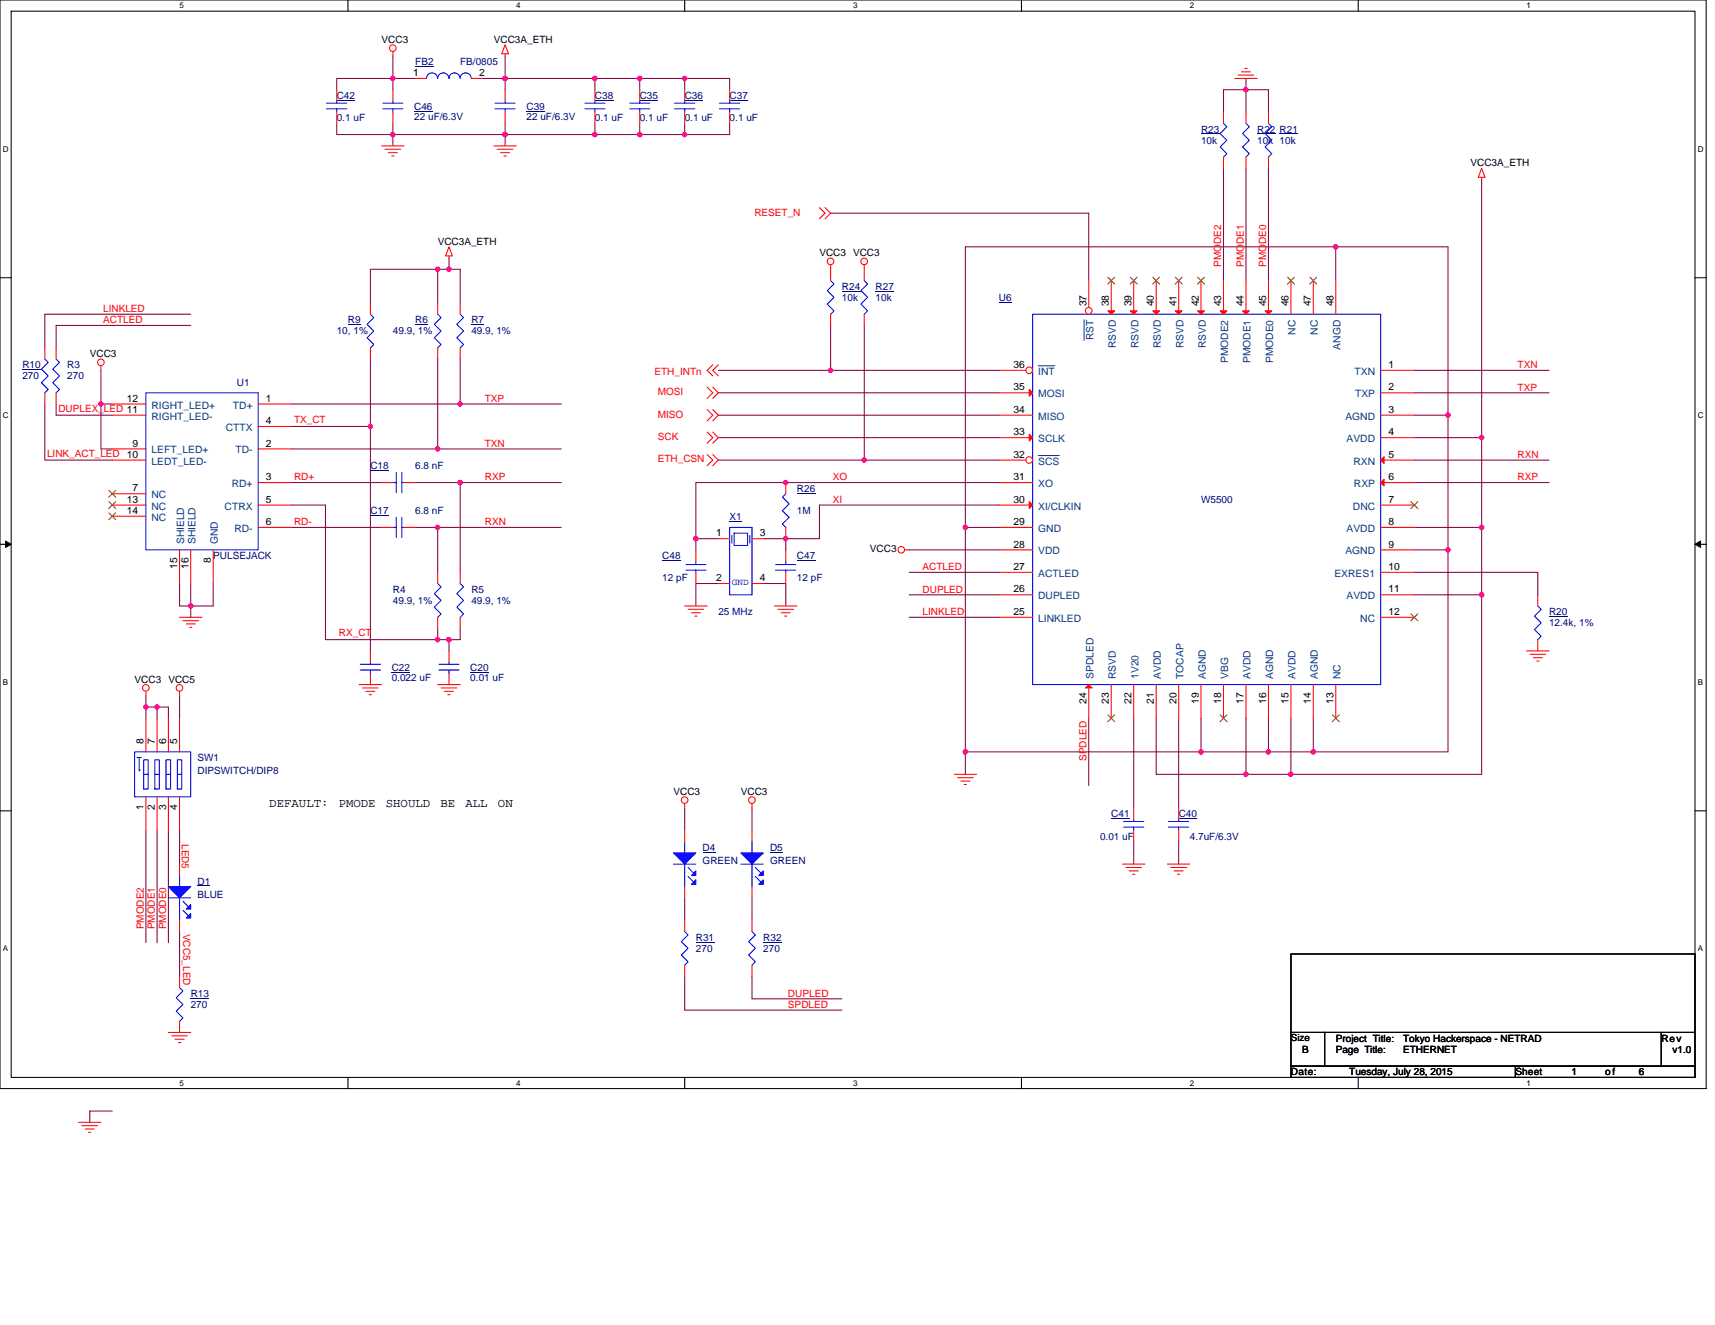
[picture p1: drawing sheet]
<svg xmlns="http://www.w3.org/2000/svg" width="279mm" height="216mm" viewBox="0 0 279 216" stroke-linecap="round" stroke-linejoin="round" font-family="sans-serif">
<path d="M0 0h278v177.4h-278zM1.8 1.8h274.3v173.8h-274.3z" fill="none" stroke="#000" stroke-width=".17"/>
<g fill="#fff">
<path d="M29.3 .2h.7v1.5h-.7z"/>
<path d="M29.3 175.7h.7v1.5h-.7z"/>
</g>
<path d="M56.7 0v1.8M56.7 175.6v1.8" fill="none" stroke="#000" stroke-width=".17"/>
<g fill="#fff">
<path d="M84.1 .2h.7v1.5h-.7z"/>
<path d="M84.1 175.7h.7v1.5h-.7z"/>
</g>
<path d="M111.5 0v1.8M111.5 175.6v1.8" fill="none" stroke="#000" stroke-width=".17"/>
<g fill="#fff">
<path d="M139 .2h.7v1.5h-.7z"/>
<path d="M139 175.7h.7v1.5h-.7z"/>
</g>
<path d="M166.4 0v1.8M166.4 175.6v1.8" fill="none" stroke="#000" stroke-width=".17"/>
<g fill="#fff">
<path d="M193.8 .2h.8v1.5h-.8z"/>
<path d="M193.8 175.7h.8v1.5h-.8z"/>
</g>
<path d="M221.3 0v1.8M221.3 175.6v1.8" fill="none" stroke="#000" stroke-width=".17"/>
<g fill="#fff">
<path d="M248.7 .2h.7v1.5h-.7z"/>
<path d="M248.7 175.7h.7v1.5h-.7z"/>
<path d="M.5 23.5h.9v1.5h-.9z"/>
<path d="M276.6 23.5h1v1.5h-1z"/>
<path d="M.5 67h.9v1.4h-.9z"/>
<path d="M276.6 67h1v1.4h-1z"/>
</g>
<path d="M0 45.3h1.8M276.1 45.3h1.9" fill="none" stroke="#000" stroke-width=".17"/>
<g fill="#fff">
<path d="M.5 110.4h.8v1.5h-.8z"/>
<path d="M276.6 110.4h.9v1.5h-.9z"/>
</g>
<path d="M0 88.7h1.8M276.1 88.7h1.9" fill="none" stroke="#000" stroke-width=".17"/>
<path d="M.9 88.2l.9 .5-.9 .5zM276.1 88.7l1-.5v1z" fill="#000" stroke="#000" stroke-width=".16"/>
<g fill="#fff">
<path d="M.5 153.8h.8v1.5h-.8z"/>
<path d="M276.6 153.8h.9v1.5h-.9z"/>
</g>
<path d="M0 132.1h1.8M276.1 132.1h1.9M210.3 155.4h65.8v12.8h-65.8zM210.3 168.2h5.5v5.5h-5.5zM210.3 173.7h36.6v1.9h-36.6zM215.8 168.2h54.9v5.5h-54.9zM246.9 173.7h29.2v1.9h-29.2zM270.7 168.2h5.4v5.5h-5.4z" fill="none" stroke="#000" stroke-width=".17"/>
<g fill="none" stroke="#800040" stroke-width=".17">
<path d="M64 9.1v3.7M64 12.8h3.6M64 12.8v1.8M64 12.8h-9.1v1.8M78.6 12.8h3.7M82.3 9.1v3.7M82.3 12.8v1.8M82.3 12.8h14.6v1.8M96.9 12.8h7.3M111.5 12.8h-7.3v1.8M111.5 14.6v-1.8h7.4v1.8M203 12.8v1.8"/>
<path d="M203 14.6h-3.7v3.7M203 14.6v3.7M203 14.6h3.7v3.7M54.9 20.1v1.8h9.1M64 20.1v1.8M64 21.9v1.9M64 21.9h18.3M82.3 20.1v1.8M82.3 21.9v1.9M96.9 21.9h7.3M96.9 20.1v1.8h-14.6M104.2 20.1v1.8h7.3"/>
<path d="M111.5 20.1v1.8h7.4v-1.8M135.3 34.7h42.1v11M199.3 27.4v18.3M203 27.4v18.3M206.7 27.4v18.3M241.4 29.3v42M31.1 51.2h-23.8v5.5M31.1 53h-22v3.7M60.3 58.5v11M71.3 43.9h-11v5.5M71.3 58.5v14.7h20.1M73.2 42.1v1.8h-1.9v5.5"/>
<path d="M73.2 43.9h1.8v5.5M75 58.5v7.3h16.4M135.3 53v7.3M140.8 53v22M217.6 40.2h-60.3v45.7M217.6 40.2v5.5M217.6 40.2h18.3v27.4M7.3 65.8v9.2h11M9.1 65.8v1.8h9.2M16.4 60.3v5.5h1.9M16.4 65.8v7.4h1.9M47.5 65.8h27.5"/>
<path d="M47.5 73.2h23.8M47.5 78.6h14.7M47.5 69.5h12.8M60.3 69.5v36.6M67.6 78.6h7.4M75 78.6v14.7M75 78.6h16.4M117 60.3h18.3M117 71.3h45.8M117 64h45.8M117 67.6h45.8M117 75h23.8"/>
<path d="M135.3 60.3h27.5M140.8 75h22M162.8 78.6h-49.4v11M230.4 71.3h11M230.4 60.3h22M230.4 64h22M230.4 75h22M230.4 78.6h22M230.4 67.6h5.5M235.9 67.6v22M241.4 71.3v14.6M29.3 95.1v3.6h1.8"/>
<path d="M31.1 98.7v1.9M31.1 95.1v3.6M34.7 95.1v3.6h-3.6M47.5 85.9h14.7M47.5 82.3h5.5v21.9h18.3M67.6 85.9h3.7M71.3 85.9v7.4M71.3 85.9h20.1M113.4 87.8h3.6M117 95.1h-3.6v3.6M124.4 87.8h3.6M124.4 95.1h3.6v3.6"/>
<path d="M128 87.8v1.8M148.1 89.6h14.7M148.1 96.9h14.7M148.1 93.3h14.7M157.3 85.9v36.6M157.3 85.9h5.5M162.8 82.3h-29.3v5.5h-5.5M230.4 96.9h11M230.4 85.9h11M230.4 89.6h5.5M230.4 93.3h20.1v3.6M235.9 89.6v32.9h-21.9"/>
<path d="M241.4 85.9v11M241.4 96.9v29.3h-31.1M23.8 113.4v1.8h1.8M23.8 115.2v1.8M27.4 117v-1.8h-1.8v1.8M29.3 113.4v3.6M71.3 102.4v1.8M71.3 104.2h1.9M73.2 104.2v1.9M75 102.4v1.8h-1.8M148.1 100.6h14.7M177.4 117v11"/>
<path d="M184.7 117v14.7M188.4 117v9.2h14.6M192 117v14.7M195.7 117v5.5M203 117v9.2M206.7 117v5.5M210.3 117v9.2M214 117v5.5M23.8 135.3v18.3M25.6 135.3v18.3M27.4 135.3v18.3M29.3 135.3v5.5"/>
<path d="M111.5 131.7v3.6M122.5 131.7v3.6M157.3 122.5v3.7M157.3 122.5h38.4M184.7 137.2v3.6M192 137.2v3.6M195.7 122.5h11M203 126.2h7.3M206.7 122.5h7.3M29.3 151.8v7.3M111.5 146.3v3.6M111.5 159.1v5.5h25.7"/>
<path d="M122.5 146.3v3.6M122.5 159.1v3.7h14.7M18.3 181h-3.7v1.9"/>
</g>
<g fill="#f0f" stroke="#f0f" stroke-width=".17">
<circle cx="75" cy="65.8" r=".35"/>
<circle cx="71.3" cy="73.1" r=".36"/>
<circle cx="16.4" cy="65.8" r=".35"/>
<circle cx="82.3" cy="12.8" r=".36"/>
<circle cx="71.3" cy="85.9" r=".36"/>
<circle cx="75" cy="78.6" r=".35"/>
<circle cx="73.1" cy="104.2" r=".36"/>
<circle cx="31.1" cy="98.7" r=".36"/>
<circle cx="128" cy="87.8" r=".36"/>
<circle cx="113.4" cy="87.8" r=".36"/>
<circle cx="128" cy="78.6" r=".36"/>
<circle cx="157.2" cy="122.5" r=".36"/>
<circle cx="157.2" cy="85.9" r=".36"/>
<circle cx="195.7" cy="122.5" r=".36"/>
<circle cx="217.6" cy="40.2" r=".36"/>
<circle cx="235.9" cy="67.6" r=".36"/>
<circle cx="214" cy="122.5" r=".36"/>
<circle cx="206.6" cy="122.5" r=".36"/>
<circle cx="235.9" cy="89.6" r=".35"/>
<circle cx="96.9" cy="21.9" r=".36"/>
<circle cx="64" cy="12.8" r=".36"/>
<circle cx="96.9" cy="12.8" r=".36"/>
<circle cx="104.2" cy="21.9" r=".36"/>
<circle cx="111.5" cy="21.9" r=".36"/>
<circle cx="104.2" cy="12.8" r=".36"/>
<circle cx="111.5" cy="12.8" r=".36"/>
<circle cx="241.4" cy="71.3" r=".36"/>
<circle cx="241.4" cy="96.9" r=".36"/>
<circle cx="241.4" cy="85.9" r=".36"/>
<circle cx="210.3" cy="126.2" r=".36"/>
<circle cx="203" cy="126.2" r=".35"/>
<circle cx="140.8" cy="75" r=".36"/>
<circle cx="135.3" cy="60.3" r=".35"/>
<circle cx="73.1" cy="43.9" r=".36"/>
<circle cx="71.3" cy="43.9" r=".35"/>
<circle cx="60.3" cy="69.5" r=".35"/>
<circle cx="71.3" cy="104.2" r=".36"/>
<circle cx="203" cy="14.6" r=".35"/>
<circle cx="64" cy="21.9" r=".36"/>
<circle cx="82.3" cy="21.9" r=".36"/>
<circle cx="23.8" cy="115.2" r=".35"/>
<circle cx="25.6" cy="115.2" r=".35"/>
</g>
<g fill="none" stroke="#f00" stroke-width=".17">
<path d="M64 8.4v.7M64 14.6v1.8M64 18.3v1.8M67.6 12.8h1.9M76.8 12.8h1.8M82.3 8.8v.3M82.3 7.3l.5 1.5h-1.1zM104.2 14.6v1.8M104.2 18.3v1.8M199.3 18.3v1.8M201.2 12.8h3.6M201.7 12.2h2.6"/>
<path d="M202.2 11.7h1.5M202.8 11.2h.4M203 18.3v1.8M62.2 23.8h3.6M62.7 24.3h2.6M63.3 24.9h1.4M63.8 25.4h.4M80.5 23.8h3.6M81 24.3h2.6M81.6 24.9h1.4M82.1 25.4h.4M133.5 33.8l.9 .9-.9 .9"/>
<path d="M134.4 33.8l.9 .9-.9 .9M199.3 25.6v1.8M203 25.6v1.8M241.4 28.9v.4M241.4 27.4l.5 1.5h-1.1zM9.1 56.7v1.8M16.4 59.6v.7M60.3 49.4v1.8M60.3 56.7v1.8M71.3 49.4v1.8M71.3 56.7v1.8M73.2 41.7v.4"/>
<path d="M73.2 40.2l.5 1.5h-1.1zM116.1 59.4l-.9 .9 .9 1M117 59.4l-.9 .9 .9 1M135.3 43.2v2.5M135.3 51.2v1.8M140.8 43.2v2.5M140.8 51.2v1.8M9.1 64v1.8M18.3 73.2h5.5M18.3 75h5.5M18.3 67.6h5.5M18.3 65.8h5.5"/>
<path d="M42.1 65.8h5.4M42.1 73.2h5.4M42.1 78.6h5.4M42.1 69.5h5.4M115.2 74.1l.9 .9-.9 .9M115.2 70.4l.9 .9-.9 .9M115.2 63.1l.9 .9-.9 .9M115.2 66.7l.9 .9-.9 1M116.1 74.1l.9 .9-.9 .9M116.1 70.4l.9 .9-.9 .9M116.1 63.1l.9 .9-.9 .9M116.1 66.7l.9 .9-.9 1"/>
<path d="M128 78.6v1.9M162.8 78.6h5.4M224.9 60.3h5.5M224.9 64h5.5M224.9 67.6h5.5M224.9 71.3h5.5M224.9 75h5.5M224.9 78.6h5.5M18.3 80.5h5.5M18.3 82.3h5.5M18.3 84.1h5.5M29.3 89.6v5.5"/>
<path d="M31.1 89.6v5.5M34.7 89.6v5.5M42.1 82.3h5.4M42.1 85.9h5.4M62.2 85.9h1.8M65.8 85.9h1.8M111.5 98.7h3.7M112.1 99.3h2.6M112.6 99.8h1.5M113.4 93.3v1.8M113.4 89.6v1.8M126.2 98.7h3.6"/>
<path d="M126.7 99.3h2.6M127.3 99.8h1.4M128 85.9v1.9M147.4 89.6h.7M162.8 96.9h5.4M162.8 93.3h5.4M162.8 89.6h5.4M162.8 85.9h5.4M162.8 82.3h5.4M224.9 82.3h5.5M224.9 85.9h5.5M224.9 89.6h5.5"/>
<path d="M224.9 93.3h5.5M224.9 96.9h5.5M23.8 117v5.5M23.8 112.6v.8M25.6 117v5.5M27.4 117v5.5M29.3 100.6h3.6M29.3 112.6v.8M29.3 117v5.5M29.8 101.1h2.6M30.4 101.7h1.4M30.9 102.2h.4"/>
<path d="M58.5 111.5h3.7M59.1 112.1h2.5M59.6 112.6h1.5M60.2 113.2h.3M60.3 106.1v1.8M60.3 109.7v1.8M71.3 111.5h3.7M71.9 112.1h2.5M72.4 112.6h1.5M73 113.2h.3M73.2 106.1v1.8M73.2 109.7v1.8"/>
<path d="M113.2 100.4h.4M127.8 100.4h.4M162.8 100.6h5.4M177.4 111.5v5.5M181 111.5v5.5M184.7 111.5v5.5M188.4 111.5v5.5M192 111.5v5.5M195.7 111.5v5.5M199.3 111.5v5.5M203 111.5v5.5M206.7 111.5v5.5"/>
<path d="M210.3 111.5v5.5M214 111.5v5.5M217.6 111.5v5.5M224.9 100.6h5.5M248.7 106.1h3.7M249.3 106.6h2.5M249.8 107.2h1.5M250.4 107.7h.3M23.8 129.8v5.5M25.6 129.8v5.5M27.4 129.8v5.5M29.3 129.8v5.5"/>
<path d="M111.5 130.9v.8M122.5 130.9v.8M122.5 135.3v1.9M155.4 126.2h3.7M156 126.7h2.5M156.5 127.3h1.5M157.1 127.8h.4M192 131.7v1.8M192 135.3v1.9M29.3 159.1v1.8M29.3 140.8v1.8M29.3 149.9v1.9"/>
<path d="M111.5 149.9v1.9M111.5 157.3v1.8M122.5 144.5v1.8M122.5 149.9v1.9M122.5 157.3v1.8M182.9 140.8h3.6M183.4 141.4h2.6M184 141.9h1.4M184.5 142.5h.4M190.2 140.8h3.6M190.7 141.4h2.6M191.3 141.9h1.4"/>
<path d="M191.8 142.5h.4M27.4 168.2h3.7M28 168.8h2.5M28.5 169.3h1.5M29.1 169.9h.3M29.3 166.4v1.8M12.8 182.9h3.6M13.3 183.4h2.6M13.9 184h1.4M14.4 184.5h.4"/>
<circle cx="64" cy="7.8" r=".54"/>
<circle cx="16.4" cy="59" r=".54"/>
<circle cx="135.3" cy="42.6" r=".54"/>
<circle cx="140.8" cy="42.6" r=".54"/>
<circle cx="146.8" cy="89.6" r=".53"/>
<circle cx="23.8" cy="112.1" r=".54"/>
<circle cx="29.2" cy="112.1" r=".54"/>
<circle cx="111.5" cy="130.4" r=".54"/>
<circle cx="122.5" cy="130.4" r=".54"/>
</g>
<g fill="none" stroke="#00f" stroke-width=".17">
<path d="M62.4 17.7h3.2M62.4 16.8h3.2M64 16.4v.4M64 17.7v.6M69.5 12.8a.9 .9 0 0 1 .9-.9 .9 .9 0 0 1 .9 .9M71.3 12.8a.91 .91 0 0 1 .9-.9 .91 .91 0 0 1 .9 .9 .91 .91 0 0 1 .9-.9 .91 .91 0 0 1 1 .9M75 12.8a.9 .9 0 0 1 .9-.9 .9 .9 0 0 1 .9 .9M102.6 17.7h3.3M102.6 16.8h3.3M104.2 16.4v.4M104.2 17.7v.6M199.3 20.1l.6 .6-1.1 1.1 1.1 1.1-1.1 1 1.1 1.1-.6 .6"/>
<path d="M203 20.1l.5 .6-1.1 1.1 1.1 1.1-1.1 1 1.1 1.1-.5 .6M9.1 58.5l.6 .6-1.1 1.1 1.1 1.1-1.1 1.1 1.1 1.1-.6 .5M60.3 51.2l.6 .6-1.1 1.1 1.1 1-1.1 1.1 1.1 1.1-.6 .6M71.3 51.2l.6 .6-1.1 1.1 1.1 1-1.1 1.1 1.1 1.1-.6 .6M135.3 45.7l.6 .6-1.1 1 1.1 1.2-1.1 1.1 1.1 1.1-.6 .5M140.8 45.7l.6 .6-1.1 1 1.1 1.2-1.1 1.1 1.1 1.1-.6 .5M168.2 51.2h56.7v60.3h-56.7zM23.8 64h18.3v25.6h-18.3zM64 85.9h.6M64.6 84.3v3.3M65.5 84.3v3.3M65.5 85.9h.3"/>
<path d="M111.7 92h3.3M111.7 92.9h3.3M113.4 92.9v.4M113.4 91.4v.6M128 80.5l-.5 .5 1.1 1.1-1.1 1.1 1.1 1.1-1.1 1.1 .5 .5M58.7 109.2h3.3M58.7 108.2h3.3M60.3 107.9v.3M60.3 109.2v.5M71.5 109.2h3.3M71.5 108.2h3.3M73.2 107.9v.3"/>
<path d="M73.2 109.2v.5M21.9 122.5h9.2v7.3h-9.2zM22.3 123.4h.7M22.7 123.4v2.2l.2-.1M23.4 123.8h.7v4.8h-.7zM23.4 126.2h.7M25.2 123.8h.8v4.8h-.8zM25.2 126.2h.8M27.1 123.8h.7v4.8h-.7zM27.1 126.2h.7M28.9 123.8h.7v4.8h-.7zM28.9 126.2h.7"/>
<path d="M122.5 137.2v1.8M190.4 134.8h3.3M190.4 133.9h3.3M192 133.5v.4M192 134.8v.5M27.4 146.3h3.7M29.3 142.6v1.9M29.3 146.3v3.6M29.8 146.9l.9 .9M29.8 148.3l.9 .9M111.5 151.8l.6 .5-1.1 1.1 1.1 1.1-1.1 1.1 1.1 1.1-.6 .6M120.7 140.8h3.7"/>
<path d="M122.5 140.8v3.7M122.5 151.8l.6 .5-1.1 1.1 1.1 1.1-1.1 1.1 1.1 1.1-.6 .6M123.1 141.4l.9 .9M123.1 142.8l.9 .9M29.3 160.9l.5 .6-1.1 1.1 1.1 1.1-1.1 1.1 1.1 1.1-.5 .5"/>
</g>
<g fill="none" stroke="#000080" stroke-width=".16">
<path d="M67.5 18.2h3M67.6 10.9h3M104.2 16.3h3M195.7 21.8h3M204.8 21.8h3M56.7 52.9h2.1M67.6 52.9h2.1M137.2 47.4h3M142.6 47.4h3M162.8 49.3h2M60.3 84h3.1M107.9 91.3h3"/>
<path d="M129.8 80.3h3M63.8 109.6h3M76.6 109.6h3M125.5 138.9h2.1M192 133.4h3M32.2 144.4h2.1M113.4 153.5h3M124.4 153.5h3M31.1 162.6h3"/>
</g>
<g fill="none" stroke="#804000" stroke-width=".16">
<path d="M17.7 79.9l1.2 1.1M18.8 79.9l-1.1 1.1M17.7 81.7l1.2 1.2M17.7 83.6l1.2 1.1M18.8 81.7l-1.1 1.2M18.8 83.6l-1.1 1.1M229.9 81.7l1.1 1.2M231 81.7l-1.2 1.2M180.5 116.5l1.1 1.1M181.6 116.5l-1.1 1.1M198.8 116.5l1.1 1.1M199.9 116.5l-1.1 1.1"/>
<path d="M217.1 116.5l1.1 1.1M218.2 116.5l-1.2 1.1M229.9 100l1.1 1.2M231 100l-1.2 1.2"/>
</g>
<g fill="#00f" stroke="#00f" stroke-width=".17">
<path d="M120.7 139h3.7l-1.9 1.8z" fill-rule="evenodd"/>
<path d="M124.4 141.9v.7h-.8z" fill-rule="evenodd"/>
<path d="M123.6 144.1l.8-.7v.7z" fill-rule="evenodd"/>
<path d="M27.4 144.5h3.7l-1.8 1.8z" fill-rule="evenodd"/>
<path d="M31.1 147.4v.7h-.7z" fill-rule="evenodd"/>
<path d="M30.4 149.6l.7-.7v.7z" fill-rule="evenodd"/>
</g>
<g fill="#f00" stroke="#f00" stroke-width=".17">
<path d="M224.9 75l.6-.6v1.1z"/>
<path d="M224.9 78.6l.6-.5v1.1z"/>
<path d="M176.8 112.1l.6-.6 .5 .6z"/>
<path d="M167.7 81.7l.5 .6-.5 .5z"/>
</g>
<circle cx="167.7" cy="75" r=".54" fill="#fff" stroke="#f00" stroke-width=".17"/>
<path d="M162.8 71.3h5.4M162.8 67.6h5.4M162.8 64h5.4M162.8 75h4.3" fill="none" stroke="#f00" stroke-width=".17"/>
<path d="M169.1 74.2h3.5" fill="none" stroke="#004080" stroke-width=".16"/>
<g fill="#f00" stroke="#f00" stroke-width=".17">
<path d="M167.7 70.8l.5 .5-.5 .6z"/>
<path d="M167.7 63.5l.5 .5-.5 .6z"/>
</g>
<circle cx="167.7" cy="60.3" r=".54" fill="#fff" stroke="#f00" stroke-width=".17"/>
<path d="M162.8 60.3h4.3" fill="none" stroke="#f00" stroke-width=".17"/>
<path d="M169.1 59.6h2.7" fill="none" stroke="#004080" stroke-width=".16"/>
<circle cx="177.4" cy="50.6" r=".54" fill="#fff" stroke="#f00" stroke-width=".17"/>
<g fill="none" stroke="#f00" stroke-width=".17">
<path d="M54.9 14.6v1.8M54.9 18.3v1.8M82.3 14.6v1.8M82.3 18.3v1.8M96.9 14.6v1.8M96.9 18.3v1.8M111.5 14.6v1.8M111.5 18.3v1.8M206.7 18.3v1.8M206.7 25.6v1.8M7.3 56.7v1.8M75 49.4v1.8"/>
<path d="M75 56.7v1.8M177.4 45.7v4.4M181 45.7v5.5M184.7 45.7v5.5M188.4 45.7v5.5M192 45.7v5.5M195.7 45.7v5.5M199.3 45.7v5.5M203 45.7v5.5M206.7 45.7v5.5M210.3 45.7v5.5M214 45.7v5.5"/>
<path d="M217.6 45.7v5.5M7.3 64v1.8M62.2 78.6h1.8M65.8 78.6h1.8M71.3 93.3v1.8M75 93.3v1.8M128 93.3v1.8M128 89.6v1.8M250.5 96.9v1.8M71.3 100.6v1.8M75 100.6v1.8M250.5 104.2v1.9"/>
<path d="M111.5 135.3v1.9M184.7 131.7v1.8M184.7 135.3v1.9M111.5 144.5v1.8"/>
</g>
<path d="M176.6 52.1v3.4" fill="none" stroke="#004080" stroke-width=".16"/>
<g fill="#f00" stroke="#f00" stroke-width=".17">
<path d="M180.5 50.7h1.1l-.6 .5z"/>
<path d="M184.1 50.7h1.2l-.6 .5z"/>
<path d="M187.8 50.7h1.1l-.5 .5z"/>
<path d="M191.5 50.7h1.1l-.6 .5z"/>
<path d="M195.1 50.7h1.1l-.5 .5z"/>
<path d="M198.8 50.7h1.1l-.6 .5z"/>
<path d="M202.4 50.7h1.1l-.5 .5z"/>
<path d="M206.1 50.7h1.1l-.5 .5z"/>
</g>
<g fill="none" stroke="#804000" stroke-width=".16">
<path d="M180.5 45.2l1.1 1.1M181.6 45.2l-1.1 1.1M184.1 45.2l1.2 1.1M185.3 45.2l-1.2 1.1M187.8 45.2l1.1 1.1M188.9 45.2l-1.1 1.1M191.5 45.2l1.1 1.1M192.6 45.2l-1.1 1.1M195.1 45.2l1.1 1.1M196.2 45.2l-1.1 1.1M209.8 45.2l1.1 1.1M210.9 45.2l-1.2 1.1"/>
<path d="M213.4 45.2l1.1 1.1M214.5 45.2l-1.1 1.1"/>
</g>
<g fill="none" stroke="#00f" stroke-width=".17">
<path d="M53.2 17.7h3.3M53.2 16.8h3.3M54.9 16.4v.4M54.9 17.7v.6M80.6 17.7h3.3M80.6 16.8h3.3M82.3 16.4v.4M82.3 17.7v.6M95.3 17.7h3.3M95.3 16.8h3.3M96.9 16.4v.4M96.9 17.7v.6"/>
<path d="M109.9 17.7h3.3M109.9 16.8h3.3M111.5 16.4v.4M111.5 17.7v.6M206.7 20.1l.5 .6-1.1 1.1 1.1 1.1-1.1 1 1.1 1.1-.5 .6M7.3 58.5l.6 .6-1.1 1.1 1.1 1.1-1.1 1.1 1.1 1.1-.6 .5M75 51.2l.5 .6-1.1 1.1 1.1 1-1.1 1.1 1.1 1.1-.5 .6M64 78.6h.6M64.6 77v3.3M65.5 77v3.3M65.5 78.6h.3M71.3 95.1l.6 .5-1.1 1.1 1.1 1.1-1.1 1.1 1.1 1.1-.6 .6"/>
<path d="M75 95.1l.5 .5-1.1 1.1 1.1 1.1-1.1 1.1 1.1 1.1-.5 .6M118.9 85.9h3.6v11h-3.6zM119.2 87.2v1.3M119.6 86.9h2.2v2h-2.2zM122.2 87.2v1.3M126.4 92h3.2M126.4 92.9h3.2M128 92.9v.4M128 91.4v.6M250.5 98.7l.6 .6-1.1 1.1 1.1 1.1-1.1 1.1 1.1 1.1-.6 .5M111.5 137.2v1.8M183 134.8h3.4"/>
<path d="M183 133.9h3.4M184.7 133.5v.4M184.7 134.8v.5M109.7 140.8h3.7M111.5 140.8v3.7M112.1 141.4l.9 .9M112.1 142.8l.9 .9"/>
</g>
<path d="M54.9 16.3h3M85.8 18.2h3M96.9 16.3h3M111.5 16.3h3.1M208.5 21.8h3M76.8 52.9h2.1M3.6 60.2h3M60.3 76.7h3.1M129.8 91.3h3M252.4 100.5h3M114.5 138.9h2.1M181 133.4h3" fill="none" stroke="#000080" stroke-width=".16"/>
<g fill="#00f" stroke="#00f" stroke-width=".17">
<path d="M109.7 139h3.7l-1.9 1.8z" fill-rule="evenodd"/>
<path d="M113.4 141.9v.7h-.8z" fill-rule="evenodd"/>
<path d="M113.4 143.4v.7h-.8z" fill-rule="evenodd"/>
</g>
<path d="M118.9 84.9h2v.1h-2z" fill="#000080"/>
<path d="M118.9 14.6v1.8M118.9 18.3v1.8M117 87.8h1.9M117 95.1h1.9M122.5 95.1h1.9M122.5 87.8h1.9" fill="none" stroke="#f00" stroke-width=".17"/>
<path d="M117.2 17.7h3.3M117.2 16.8h3.3M118.9 16.4v.4M118.9 17.7v.6" fill="none" stroke="#00f" stroke-width=".17"/>
<path d="M118.9 16.3h3" fill="none" stroke="#000080" stroke-width=".16"/>
<g fill="#f0f" stroke="#f0f" stroke-width=".17">
<circle cx="75" cy="65.8" r=".35"/>
<circle cx="71.3" cy="73.1" r=".36"/>
<circle cx="16.4" cy="65.8" r=".35"/>
<circle cx="82.3" cy="12.8" r=".36"/>
<circle cx="71.3" cy="85.9" r=".36"/>
<circle cx="75" cy="78.6" r=".35"/>
<circle cx="73.1" cy="104.2" r=".36"/>
<circle cx="31.1" cy="98.7" r=".36"/>
<circle cx="128" cy="87.8" r=".36"/>
<circle cx="113.4" cy="87.8" r=".36"/>
<circle cx="128" cy="78.6" r=".36"/>
<circle cx="157.2" cy="122.5" r=".36"/>
<circle cx="157.2" cy="85.9" r=".36"/>
<circle cx="195.7" cy="122.5" r=".36"/>
<circle cx="217.6" cy="40.2" r=".36"/>
<circle cx="235.9" cy="67.6" r=".36"/>
<circle cx="214" cy="122.5" r=".36"/>
<circle cx="206.6" cy="122.5" r=".36"/>
<circle cx="235.9" cy="89.6" r=".35"/>
<circle cx="96.9" cy="21.9" r=".36"/>
<circle cx="64" cy="12.8" r=".36"/>
<circle cx="96.9" cy="12.8" r=".36"/>
<circle cx="104.2" cy="21.9" r=".36"/>
<circle cx="111.5" cy="21.9" r=".36"/>
<circle cx="104.2" cy="12.8" r=".36"/>
<circle cx="111.5" cy="12.8" r=".36"/>
<circle cx="241.4" cy="71.3" r=".36"/>
<circle cx="241.4" cy="96.9" r=".36"/>
<circle cx="241.4" cy="85.9" r=".36"/>
<circle cx="210.3" cy="126.2" r=".36"/>
<circle cx="203" cy="126.2" r=".35"/>
<circle cx="140.8" cy="75" r=".36"/>
<circle cx="135.3" cy="60.3" r=".35"/>
<circle cx="73.1" cy="43.9" r=".36"/>
<circle cx="71.3" cy="43.9" r=".35"/>
<circle cx="60.3" cy="69.5" r=".35"/>
<circle cx="71.3" cy="104.2" r=".36"/>
<circle cx="203" cy="14.6" r=".35"/>
<circle cx="64" cy="21.9" r=".36"/>
<circle cx="82.3" cy="21.9" r=".36"/>
<circle cx="23.8" cy="115.2" r=".35"/>
<circle cx="25.6" cy="115.2" r=".35"/>
</g>
<g font-size="2">
<text x="43.9" y="131.4">DEFAULT:</text>
<text x="55.2" y="131.4">PMODE</text>
<text x="62.9" y="131.4">SHOULD</text>
<text x="71.8" y="131.4">BE</text>
<text x="75.8" y="131.4">ALL</text>
<text x="81.1" y="131.4">ON</text>
</g>
<g font-size="1.7">
<text x="67.3" y="12.4">1</text>
<text x="78.1" y="12.4">2</text>
<text x="177" y="49.9" transform="rotate(-90 177 49.9)">37</text>
<text x="180.7" y="49.9" transform="rotate(-90 180.7 49.9)">38</text>
<text x="184.3" y="49.9" transform="rotate(-90 184.3 49.9)">39</text>
<text x="188" y="49.9" transform="rotate(-90 188 49.9)">40</text>
<text x="191.6" y="49.9" transform="rotate(-90 191.6 49.9)">41</text>
<text x="195.3" y="49.9" transform="rotate(-90 195.3 49.9)">42</text>
<text x="198.9" y="49.9" transform="rotate(-90 198.9 49.9)">43</text>
<text x="202.6" y="49.9" transform="rotate(-90 202.6 49.9)">44</text>
<text x="206.3" y="49.9" transform="rotate(-90 206.3 49.9)">45</text>
<text x="209.9" y="49.9" transform="rotate(-90 209.9 49.9)">46</text>
<text x="213.6" y="49.9" transform="rotate(-90 213.6 49.9)">47</text>
<text x="217.2" y="49.9" transform="rotate(-90 217.2 49.9)">48</text>
<text x="165.1" y="60">36</text>
<text x="226.2" y="60">1</text>
<text x="20.6" y="65.4">12</text>
<text x="43.3" y="65.4">1</text>
<text x="165.1" y="63.6">35</text>
<text x="226.2" y="63.6">2</text>
<text x="43.3" y="69.1">4</text>
<text x="165.1" y="70.9">33</text>
<text x="165.1" y="67.3">34</text>
<text x="226.2" y="67.3">3</text>
<text x="226.2" y="70.9">4</text>
<text x="21.6" y="72.8">9</text>
<text x="43.3" y="72.8">2</text>
<text x="165.1" y="74.6">32</text>
<text x="226.2" y="74.6">5</text>
<text x="20.6" y="81.9">13</text>
<text x="20.6" y="83.7">14</text>
<text x="21.6" y="80.1">7</text>
<text x="43.3" y="81.9">5</text>
<text x="43.3" y="78.3">3</text>
<text x="165.1" y="81.9">30</text>
<text x="165.1" y="78.3">31</text>
<text x="226.2" y="78.3">6</text>
<text x="226.2" y="81.9">7</text>
<text x="43.3" y="85.6">6</text>
<text x="116.7" y="87.4">1</text>
<text x="123.8" y="87.4">3</text>
<text x="165.1" y="89.2">28</text>
<text x="165.1" y="85.6">29</text>
<text x="226.2" y="89.2">9</text>
<text x="226.2" y="85.6">8</text>
<text x="28.9" y="92.7" transform="rotate(-90 28.9 92.7)">15</text>
<text x="30.7" y="92.7" transform="rotate(-90 30.7 92.7)">16</text>
<text x="34.4" y="91.8" transform="rotate(-90 34.4 91.8)">8</text>
<text x="116.7" y="94.7">2</text>
<text x="123.8" y="94.7">4</text>
<text x="165.1" y="92.9">27</text>
<text x="226.2" y="92.9">10</text>
<text x="165.1" y="100.2">25</text>
<text x="165.1" y="96.5">26</text>
<text x="226.2" y="100.2">12</text>
<text x="226.2" y="96.5">11</text>
<text x="177" y="114.7" transform="rotate(-90 177 114.7)">24</text>
<text x="180.7" y="114.7" transform="rotate(-90 180.7 114.7)">23</text>
<text x="184.3" y="114.7" transform="rotate(-90 184.3 114.7)">22</text>
<text x="188" y="114.7" transform="rotate(-90 188 114.7)">21</text>
<text x="191.6" y="114.7" transform="rotate(-90 191.6 114.7)">20</text>
<text x="195.3" y="114.7" transform="rotate(-90 195.3 114.7)">19</text>
<text x="198.9" y="114.7" transform="rotate(-90 198.9 114.7)">18</text>
<text x="202.6" y="114.7" transform="rotate(-90 202.6 114.7)">17</text>
<text x="206.3" y="114.7" transform="rotate(-90 206.3 114.7)">16</text>
<text x="209.9" y="114.7" transform="rotate(-90 209.9 114.7)">15</text>
<text x="213.6" y="114.7" transform="rotate(-90 213.6 114.7)">14</text>
<text x="217.2" y="114.7" transform="rotate(-90 217.2 114.7)">13</text>
<text x="23.4" y="121.2" transform="rotate(-90 23.4 121.2)">8</text>
<text x="25.2" y="121.2" transform="rotate(-90 25.2 121.2)">7</text>
<text x="27.1" y="121.2" transform="rotate(-90 27.1 121.2)">6</text>
<text x="28.9" y="121.2" transform="rotate(-90 28.9 121.2)">5</text>
<text x="23.4" y="132" transform="rotate(-90 23.4 132)">1</text>
<text x="25.2" y="132" transform="rotate(-90 25.2 132)">2</text>
<text x="27.1" y="132" transform="rotate(-90 27.1 132)">3</text>
<text x="28.9" y="132" transform="rotate(-90 28.9 132)">4</text>
</g>
<g font-size="1.7" fill="#004080">
<text x="178.1" y="55.5" transform="rotate(-90 178.1 55.5)">RST</text>
<text x="181.8" y="56.8" transform="rotate(-90 181.8 56.8)">RSVD</text>
<text x="185.5" y="56.8" transform="rotate(-90 185.5 56.8)">RSVD</text>
<text x="189.1" y="56.8" transform="rotate(-90 189.1 56.8)">RSVD</text>
<text x="192.8" y="56.8" transform="rotate(-90 192.8 56.8)">RSVD</text>
<text x="196.4" y="56.8" transform="rotate(-90 196.4 56.8)">RSVD</text>
<text x="200.1" y="59.2" transform="rotate(-90 200.1 59.2)">PMODE2</text>
<text x="203.8" y="59.2" transform="rotate(-90 203.8 59.2)">PMODE1</text>
<text x="207.4" y="59.2" transform="rotate(-90 207.4 59.2)">PMODE0</text>
<text x="211.1" y="54.5" transform="rotate(-90 211.1 54.5)">NC</text>
<text x="214.7" y="54.5" transform="rotate(-90 214.7 54.5)">NC</text>
<text x="218.4" y="57" transform="rotate(-90 218.4 57)">ANGD</text>
<text x="169.1" y="64.7">MOSI</text>
<text x="169.1" y="61.1">INT</text>
<text x="220.7" y="61.1">TXN</text>
<text x="220.8" y="64.7">TXP</text>
<text x="24.7" y="68.4">RIGHT_LED-</text>
<text x="24.7" y="66.6">RIGHT_LED+</text>
<text x="36.8" y="70.2">CTTX</text>
<text x="38" y="66.6">TD+</text>
<text x="169.1" y="68.4">MISO</text>
<text x="219.2" y="68.4">AGND</text>
<text x="24.7" y="73.9">LEFT_LED+</text>
<text x="24.7" y="75.7">LEDT_LED-</text>
<text x="38.4" y="73.9">TD-</text>
<text x="169.1" y="75.7">SCS</text>
<text x="169.1" y="72.1">SCLK</text>
<text x="219.4" y="72.1">AVDD</text>
<text x="220.5" y="75.7">RXN</text>
<text x="24.7" y="81.2">NC</text>
<text x="24.7" y="83">NC</text>
<text x="36.6" y="83">CTRX</text>
<text x="37.8" y="79.4">RD+</text>
<text x="169.1" y="83">XI/CLKIN</text>
<text x="169.1" y="79.4">XO</text>
<text x="220.4" y="83">DNC</text>
<text x="220.6" y="79.4">RXP</text>
<text x="24.7" y="84.9">NC</text>
<text x="30" y="88.7" transform="rotate(-90 30 88.7)">SHIELD</text>
<text x="31.8" y="88.7" transform="rotate(-90 31.8 88.7)">SHIELD</text>
<text x="35.5" y="88.7" transform="rotate(-90 35.5 88.7)">GND</text>
<text x="38.2" y="86.7">RD-</text>
<text x="169.1" y="86.7">GND</text>
<text x="219.4" y="86.7">AVDD</text>
<text x="169.1" y="94">ACTLED</text>
<text x="169.1" y="90.3">VDD</text>
<text x="217.4" y="94">EXRES1</text>
<text x="219.2" y="90.3">AGND</text>
<text x="169.1" y="101.3">LINKLED</text>
<text x="169.1" y="97.7">DUPLED</text>
<text x="219.4" y="97.7">AVDD</text>
<text x="221.6" y="101.3">NC</text>
<text x="178.1" y="110.6" transform="rotate(-90 178.1 110.6)">SPDLED</text>
<text x="181.8" y="110.6" transform="rotate(-90 181.8 110.6)">RSVD</text>
<text x="185.5" y="110.6" transform="rotate(-90 185.5 110.6)">1V20</text>
<text x="189.1" y="110.6" transform="rotate(-90 189.1 110.6)">AVDD</text>
<text x="192.8" y="110.6" transform="rotate(-90 192.8 110.6)">TOCAP</text>
<text x="196.4" y="110.6" transform="rotate(-90 196.4 110.6)">AGND</text>
<text x="200.1" y="110.6" transform="rotate(-90 200.1 110.6)">VBG</text>
<text x="203.8" y="110.6" transform="rotate(-90 203.8 110.6)">AVDD</text>
<text x="207.4" y="110.6" transform="rotate(-90 207.4 110.6)">AGND</text>
<text x="211.1" y="110.6" transform="rotate(-90 211.1 110.6)">AVDD</text>
<text x="214.7" y="110.6" transform="rotate(-90 214.7 110.6)">AGND</text>
<text x="218.4" y="110.6" transform="rotate(-90 218.4 110.6)">NC</text>
</g>
<g font-size="1.6">
<text x="62.2" y="7">VCC3</text>
<text x="80.5" y="7">VCC3A_ETH</text>
<text x="239.6" y="27.1">VCC3A_ETH</text>
<text x="71.3" y="39.9">VCC3A_ETH</text>
<text x="133.5" y="41.7">VCC3 VCC3</text>
<text x="14.6" y="58.2">VCC3</text>
<text x="141.7" y="90">VCC3</text>
<text x="21.9" y="111.2">VCC3</text>
<text x="27.4" y="111.2">VCC5</text>
<text x="109.7" y="129.5">VCC3</text>
<text x="120.7" y="129.5">VCC3</text>
<text x="210.3" y="169.7">Size</text>
<text x="212.1" y="171.6">B</text>
<text x="217.6" y="169.7">Project Title:</text>
<text x="217.6" y="171.6">Page Title:</text>
<text x="228.6" y="171.6">ETHERNET</text>
<text x="228.6" y="169.7">Tokyo Hackerspace - NETRAD</text>
<text x="270.7" y="169.7">Rev</text>
<text x="272.5" y="171.6">v1.0</text>
<text x="210.3" y="175.2">Date:</text>
<text x="219.8" y="175.2">Tuesday, July 28, 2015</text>
<text x="246.9" y="175.2">Sheet</text>
<text x="256" y="175.2">1</text>
<text x="261.5" y="175.2">of</text>
<text x="267" y="175.2">6</text>
</g>
<g font-size="1.6" fill="#000080">
<text x="67.6" y="10.6">FB2</text>
<text x="75" y="10.6">FB/0805</text>
<text x="54.9" y="16.1">C42</text>
<text x="67.5" y="17.9">C46</text>
<text x="85.8" y="17.9">C39</text>
<text x="96.9" y="16.1">C38</text>
<text x="104.2" y="16.1">C35</text>
<text x="111.5" y="16.1">C36</text>
<text x="118.9" y="16.1">C37</text>
<text x="54.9" y="19.8">0.1 uF</text>
<text x="67.5" y="19.6">22 uF/6.3V</text>
<text x="85.8" y="19.6">22 uF/6.3V</text>
<text x="96.9" y="19.8">0.1 uF</text>
<text x="104.2" y="19.8">0.1 uF</text>
<text x="111.5" y="19.8">0.1 uF</text>
<text x="118.9" y="19.8">0.1 uF</text>
<text x="195.7" y="21.6">R23</text>
<text x="195.7" y="23.4">10k</text>
<text x="204.8" y="21.6">R22 R21</text>
<text x="204.8" y="23.4">10k 10k</text>
<text x="137.2" y="47.2">R24</text>
<text x="142.6" y="47.2">R27</text>
<text x="56.7" y="52.7">R9</text>
<text x="67.6" y="52.7">R6</text>
<text x="76.8" y="52.7">R7</text>
<text x="137.2" y="49">10k</text>
<text x="142.6" y="49">10k</text>
<text x="162.8" y="49">U6</text>
<text x="3.6" y="60">R10</text>
<text x="11" y="60">R3</text>
<text x="54.9" y="54.5">10, 1%</text>
<text x="64" y="54.5">49.9, 1%</text>
<text x="76.8" y="54.5">49.9, 1%</text>
<text x="3.6" y="61.8">270</text>
<text x="11" y="61.8">270</text>
<text x="38.6" y="62.9">U1</text>
<text x="60.3" y="76.5">C18</text>
<text x="67.6" y="76.5">6.8 nF</text>
<text x="60.3" y="83.8">C17</text>
<text x="67.6" y="83.8">6.8 nF</text>
<text x="129.8" y="80.1">R26</text>
<text x="129.8" y="83.8">1M</text>
<text x="195.7" y="81.9">W5500</text>
<text x="118.9" y="84.7">X1</text>
<text x="34.7" y="91.1">PULSEJACK</text>
<text x="107.9" y="91.1">C48</text>
<text x="107.9" y="94.7">12 pF</text>
<text x="129.8" y="91.1">C47</text>
<text x="129.8" y="94.7">12 pF</text>
<text x="64" y="96.6">R4</text>
<text x="64" y="98.4">49.9, 1%</text>
<text x="76.8" y="96.6">R5</text>
<text x="76.8" y="98.4">49.9, 1%</text>
<text x="117" y="100.2">25 MHz</text>
<text x="252.4" y="100.2">R20</text>
<text x="252.4" y="102.1">12.4k, 1%</text>
<text x="63.8" y="109.4">C22</text>
<text x="63.8" y="111">0.022 uF</text>
<text x="76.6" y="109.4">C20</text>
<text x="76.6" y="111">0.01 uF</text>
<text x="32.2" y="124">SW1</text>
<text x="32.2" y="126.2">DIPSWITCH/DIP8</text>
<text x="179.2" y="136.8">0.01 uF</text>
<text x="181" y="133.1">C41</text>
<text x="192" y="133.1">C40</text>
<text x="193.8" y="136.8">4.7uF/6.3V</text>
<text x="114.5" y="138.6">D4</text>
<text x="114.5" y="140.8">GREEN</text>
<text x="125.5" y="138.6">D5</text>
<text x="125.5" y="140.8">GREEN</text>
<text x="32.2" y="144.1">D1</text>
<text x="32.2" y="146.3">BLUE</text>
<text x="113.4" y="153.3">R31</text>
<text x="113.4" y="155.1">270</text>
<text x="124.4" y="153.3">R32</text>
<text x="124.4" y="155.1">270</text>
<text x="31.1" y="162.4">R13</text>
<text x="31.1" y="164.2">270</text>
</g>
<g font-size="1.6" fill="#f00">
<text x="122.9" y="35.1">RESET_N</text>
<text x="199" y="43.5" transform="rotate(-90 199 43.5)">PMODE2</text>
<text x="202.6" y="43.5" transform="rotate(-90 202.6 43.5)">PMODE1</text>
<text x="206.3" y="43.5" transform="rotate(-90 206.3 43.5)">PMODE0</text>
<text x="16.8" y="50.8">LINKLED</text>
<text x="16.8" y="52.7">ACTLED</text>
<text x="247.2" y="60">TXN</text>
<text x="79" y="65.5">TXP</text>
<text x="106.6" y="61.1">ETH_INTn</text>
<text x="107.2" y="64.4">MOSI</text>
<text x="247.2" y="63.6">TXP</text>
<text x="9.5" y="67.1">DUPLEX_LED 11</text>
<text x="47.9" y="68.9">TX_CT</text>
<text x="107.2" y="71.7">SCK</text>
<text x="107.2" y="68.1">MISO</text>
<text x="7.7" y="74.4">LINK_ACT_LED 10</text>
<text x="79" y="72.8">TXN</text>
<text x="107.2" y="75.4">ETH_CSN</text>
<text x="247.2" y="74.6">RXN</text>
<text x="47.9" y="78.3">RD+</text>
<text x="79" y="78.3">RXP</text>
<text x="135.7" y="78.3">XO</text>
<text x="135.7" y="81.9">XI</text>
<text x="247.2" y="78.3">RXP</text>
<text x="47.9" y="85.6">RD-</text>
<text x="79" y="85.6">RXN</text>
<text x="150.3" y="92.9">ACTLED</text>
<text x="150.3" y="96.6">DUPLED</text>
<text x="150.3" y="100.2">LINKLED</text>
<text x="55.2" y="103.7">RX_CT</text>
<text x="177" y="124" transform="rotate(-90 177 124)">SPDLED</text>
<text x="29.6" y="137.5" transform="rotate(90 29.6 137.5)">LED5</text>
<text x="23.4" y="151.4" transform="rotate(-90 23.4 151.4)">PMODE2</text>
<text x="25.2" y="151.4" transform="rotate(-90 25.2 151.4)">PMODE1</text>
<text x="27.1" y="151.4" transform="rotate(-90 27.1 151.4)">PMODE0</text>
<text x="29.8" y="152.1" transform="rotate(90 29.8 152.1)">VCC5_LED</text>
<text x="128.4" y="162.4">DUPLED</text>
<text x="128.4" y="164.2">SPDLED</text>
</g>
<text font-size="1.5" fill="#00f" x="119.2" y="95.4">GND</text>
<g font-size="1.3">
<text x="29.3" y="1.4">5</text>
<text x="84.1" y="1.4">4</text>
<text x="139" y="1.4">3</text>
<text x="193.8" y="1.4">2</text>
<text x="248.7" y="1.4">1</text>
<text x=".5" y="24.7">D</text>
<text x="276.6" y="24.7">D</text>
<text x=".5" y="68.2">C</text>
<text x="276.6" y="68.2">C</text>
<text x=".5" y="111.6">B</text>
<text x="276.6" y="111.6">B</text>
<text x=".5" y="155">A</text>
<text x="276.6" y="155">A</text>
<text x="29.3" y="176.9">5</text>
<text x="84.1" y="176.9">4</text>
<text x="139" y="176.9">3</text>
<text x="193.8" y="176.9">2</text>
<text x="248.7" y="176.9">1</text>
</g>
</svg>
